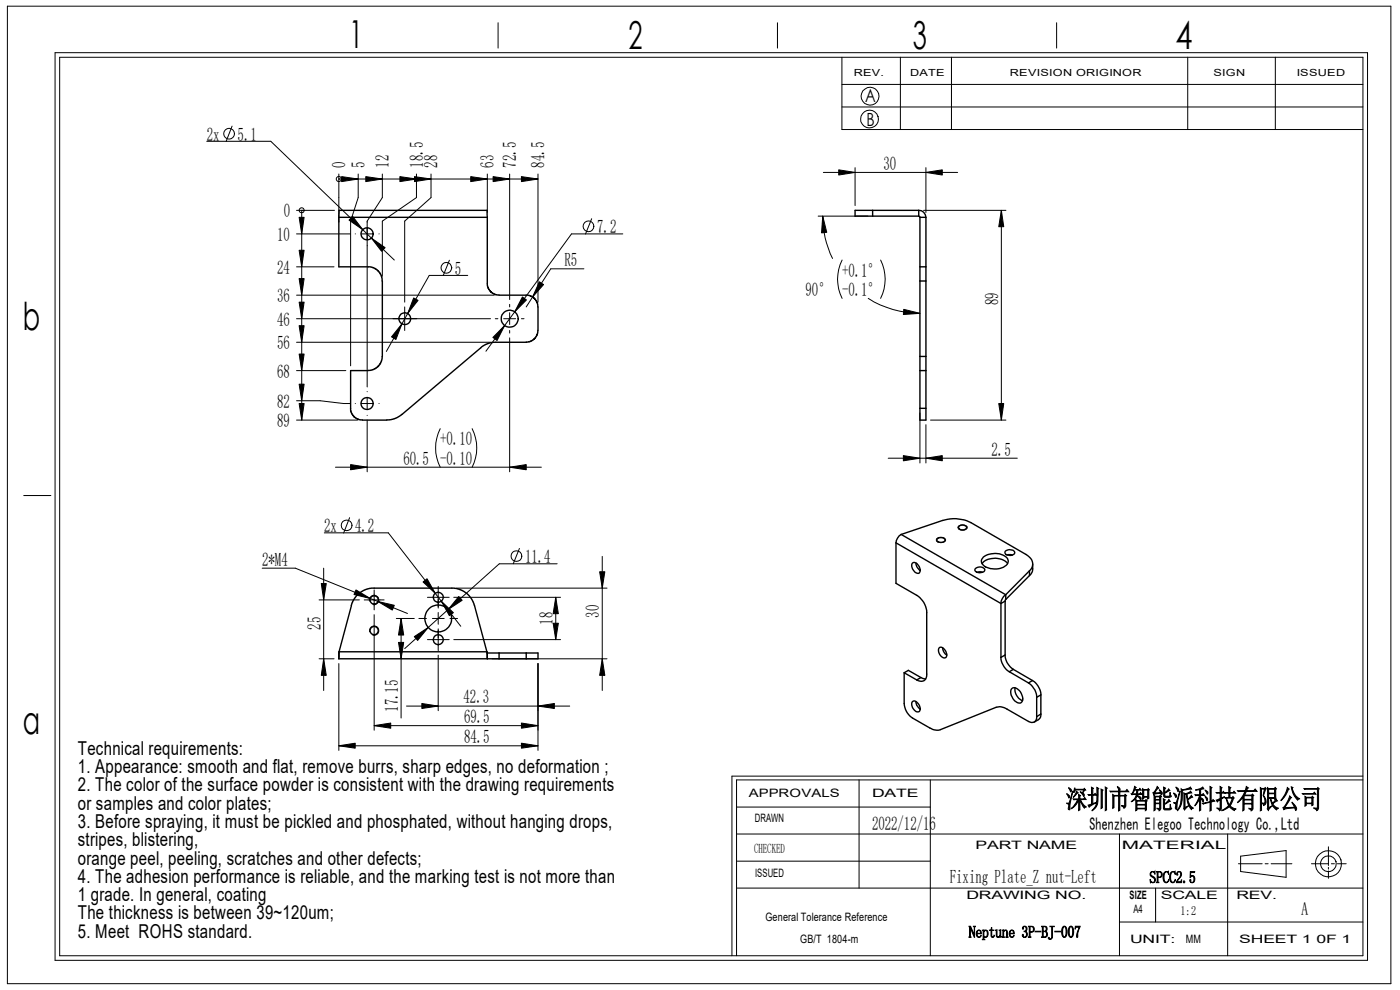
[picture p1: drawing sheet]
<svg xmlns="http://www.w3.org/2000/svg" width="297mm" height="210mm" viewBox="0 0 297 210" stroke-linecap="round" stroke-linejoin="round" font-family="sans-serif">
<g fill="none" stroke="#000" stroke-width=".21">
<path d="M1.6 1.3h293.5v207.4h-293.5zM11.7 11.2h278.4v192.5h-278.4zM12.7 12.1h276.4v190.6h-276.4zM105.7 4.8v5.4M164.9 4.8v5.4M178.6 17.9h110.5M178.6 12.1v15.4h110.5M191 12.1v15.4M201.8 12.1v15.4M224.2 4.8v5.4M252 12.1v15.4M270.6 12.1v15.4"/>
<path d="M43.9 30h13.5l26.3 25.2M49.2 26.8l-1.2 3.2M71.9 38h.1M71.9 36.9v10.2M71.9 38h42.2M72.5 37.5l3.5 .5-3.5 .5zM76 36.9v5l-1.6 5v30.7M77.6 37.5l3.5 .5-3.5 .5zM81.1 36.9v5l-3.2 5v35.2M84.8 37.5l3.5 .5-3.5 .5zM87.9 37.5l3.5 .5-3.5 .5zM88.3 36.9v5l-7.2 5v11.7"/>
<path d="M91.4 36.9v5l-5.5 5v17.2M99.9 37.5l3.5 .5-3.5 .5zM103.4 36.9v8.2M104.6 37.5l3.5 .5-3.5 .5zM108.1 36.9v26.6M110.6 37.5l3.5 .5-3.5 .5zM114.1 36.9v27.2M174.7 36.6h28.5M177.9 36l3.5 .6-3.5 .5zM178.6 22.7h110.5M181.4 35.6v8M196.4 36.6l3.5-.6v1.1z"/>
<path d="M196.4 35.6v9.5M62.9 44.6h8.1M62.9 49.6h11.4M62.9 56.6h8M63.5 46.1h1l-.5 3.5zM63.5 53.1h1l-.5 3.5zM63.5 59.1h1l-.5 3.5zM64 44.6h.1M64 44.6v44.5M74.8 45.9l2.2 2.8-3-2zM75.4 49.6h.1M76.6 49.6h2.5"/>
<path d="M77.9 52.1h.1M78.8 50.5l2.9 2-.8 .8zM80.4 49.6h.1M95.3 55.2l-1.3 3.3M99.2 58.4h-8.1l-9.1 16.1M114.4 59.8l.9 .6-2.3 2.6zM123.9 57h-7.1l-5.2 8.1M125.5 46.4l-1.3 3.3M132.1 49.6h-10.9l-18.1 24.9M173.6 45.8h10.5M174.5 45.8l.9 3.5-1.1 .1zM174.5 45.8a19.8 19.8 0 0 0 2.1 9"/>
<path d="M178.6 55.2a9 9 0 0 0 0 8.1M186.8 55.2a9 9 0 0 1 0 8.1M195.9 44.6h17.5M212.4 44.6l.5 3.5h-1zM212.4 44.6v44.5M62.9 62.6h42M62.9 67.6h41.2M62.9 72.6h41.3M62.9 78.6h10.5M63.5 64.1h1l-.5 3.5zM63.5 69.1h1l-.5 3.5zM63.5 75.1h1l-.5 3.5z"/>
<path d="M85.3 68.7l-1.3 3.3-.9-.5zM85.9 65.1v5M87.8 63.2l.9 .5-2.2 2.8zM105.1 67.6h.5M106.8 67.6h2.6M107.1 69l-1.6 3.2-.9-.6zM108.1 64.6v.5M108.1 66.3v2.5M108.1 70.1v.6M108.1 71.7v28.4M110.6 67.6h.6M110.8 63l.9 .6-2.5 2.6z"/>
<path d="M184.2 63.3a20.3 20.3 0 0 0 11 3.2M191.7 65.6l3.5 .9-3.6 .2zM62.9 85h5l5 .6h1.4M62.9 89.1h13M63.5 81.5h1l-.5 3.5zM63.5 85.6h1l-.5 3.5zM71.2 99.1h43.7M74.4 98.6l3.5 .5-3.5 .6zM75.4 85.6h.1M76.6 85.6h2.5M77.9 83.1h.1M77.9 84.3v2.6"/>
<path d="M77.9 88.1h.1M77.9 89.1v11M80.4 85.6h.1M93.4 90.9a9.1 9.1 0 0 0 0 8.2M100.2 90.9a9.1 9.1 0 0 1 0 8.2M108.1 99.1l3.5-.5v1.1zM188.4 97.2h27.4M191.6 96.6l3.6 .6-3.6 .5zM195.2 87.6v10.6M196.4 97.2l3.5-.6v1.1zM196.4 90.1v8.1M197.4 89.1h16"/>
<path d="M211.9 85.6h1l-.5 3.5zM5 105.1h5.8M68.8 113h13.6l15.3 19.8M74.2 109.8l-1.3 3.3M110.2 116.3l-1.3 3.3M118.2 119.6h-12.3l-20 18M127.8 118v28.5M198.7 114.3a1.23 1.23 0 0 1 1.9 .3 1.17 1.17 0 0 1-2 0zM203.3 111.7a1.26 1.26 0 0 1 1.9 .2 1.13 1.13 0 0 1-2 0zM55.6 120.5h7.1l23.7 9.6M67.7 127.3h8.5M67.7 139.7h3.2"/>
<path d="M68.2 123.8h1l-.5 3.5zM68.7 139.7l.5 3.6h-1zM68.7 120.5v26M75.5 125.1l3.1 1.9-3.5-.9zM77.3 127.3h4.2M78.4 127.5a.99 .99 0 0 1 .9-1.2 .99 .99 0 0 1 1.1 1 .99 .99 0 0 1-1.3 .9M78.4 134a1.01 1.01 0 0 1 .9-1.2 1.01 1.01 0 0 1 1.1 1.1 1.01 1.01 0 0 1-1.3 .8M79.4 125.1v4.3M79.4 130.4v24.5M80.2 127.6l3.5 .8-.5 1zM84.1 131.2h3.8M84.5 136.3h1.1l-.5 3.4z"/>
<path d="M85.1 131.2l.5 3.5h-1.1zM85.1 131.2v21.1M87.9 135l2.9-1.9-2.2 2.7zM88.9 131.2h1.6M89.7 123.4l.9-.6 1.7 3.1zM90.7 126.7h4.6M90.7 135.7h4.6M91.7 131.2h2.5M93 124.4v4.6M93 129.9v2.5M93 133.4v4.6M93 139v11.7"/>
<path d="M93.6 127.5l2.6 2.5-.9 .6zM95.5 131.2h1.6M96.3 126.7h22.6M96.3 135.7h22.6M96.9 124.8h31.9M97.3 126.5l.7 .8-2.9 2zM104.4 139.7h24.4M117.3 132.2h1.1l-.5 3.5zM117.9 126.7l.5 3.5h-1.1zM117.9 126.7v9M127.2 121.3h1.1l-.5 3.5zM127.8 139.7l.5 3.6h-1.1z"/>
<path d="M71.9 158.2l3.5-.6v1.1zM71.9 140.8v18.4M71.9 158.2h42.2M79.4 153.9l3.5-.5v1.1zM79.4 153.9h34.7M86.2 149.8h34.7M89.5 149.2l3.5 .6-3.5 .5zM110.6 157.6l3.5 .6-3.5 .5zM110.6 153.4l3.5 .5-3.5 .6zM114.1 149.8l3.5-.6v1.1zM114.1 140.8v18.4M156.3 171.2h41.1"/>
<path d="M156.3 176.9h132.8M182.2 165.4v23M197.4 165.4v37.3M237.5 176.9v25.8M260.4 176.9v25.8M281.8 179.6v4M289.1 164.6h-133.8v38.1M289.1 165.4h-132.8v37.3M156.3 182.7h41.1M156.3 188.4h132.8M237.5 195.6h51.6M245.2 188.4v7.2"/>
<path d="M262.7 183.2h5.1M263.2 181.6l9.6-1.2v5.7l-9.6-1.2zM268.4 183.2h.6M269.7 183.2h4.4M278.2 183.2h3.6M281.8 184v.4M281.8 184.7v1.6M282.4 183.2h.7M283.7 183.2h1.9"/>
<circle cx="48.6" cy="28.4" r="1.14"/>
<circle cx="71.9" cy="38" r=".55"/>
<circle cx="184.5" cy="25.3" r="1.89"/>
<circle cx="184.6" cy="20.4" r="1.88"/>
<circle cx="64" cy="44.6" r=".53"/>
<circle cx="94.7" cy="56.8" r="1.14"/>
<circle cx="124.8" cy="48" r="1.14"/>
<circle cx="73.5" cy="111.5" r="1.14"/>
<circle cx="109.6" cy="118" r="1.14"/>
<circle cx="281.8" cy="183.2" r="1.68"/>
<circle cx="281.8" cy="183.2" r="2.78"/>
</g>
<g fill="none" stroke="#000" stroke-width=".3">
<path d="M71.9 46.1v-1.5h31.4l.1 1.5M71.9 46.1v10.5h6.9l.7 .3 .8 .7 .5 .7 .3 .8v17l-.4 .9-.6 .9-1 .5-1 .2M71.9 46.1h31.5M103.4 46.1v14.4l.1 .5 .7 1 1 .5 6.9 .1 1.2 .6 .5 .6 .3 .8v5.5M185.1 44.6h-3.7v1.2h3.7M185.1 44.6h9.8M185.1 44.6v1.2M185.1 45.8h9.8M194.9 44.6a1.52 1.52 0 0 1 1.5 1.5M194.9 45.8l.3 .3M194.9 44.6v1.2M195.2 56.6v3"/>
<path d="M195.2 46.1h1.2M195.2 56.6h1.2M195.2 46.1v10.5M195.2 59.6v16M195.2 59.6h1.2M196.4 56.6v3M196.4 46.1v10.5M196.4 59.6v16M78.1 78.6h-3.7v8.6l.4 .9 .6 .5 .8 .4 .7 .1M114.1 70.1l-.1 .9-.5 .8-1.2 .7-7.7 .1-.8 .2-1.3 .6-17.2 14.5-.9 .6-1.8 .6h-5.7M195.2 75.6v3M195.2 78.6h1.2"/>
<path d="M195.2 78.6v8M195.2 75.6h1.2M196.4 75.6v3M196.4 78.6v8M195.2 86.6v2.5h1.2v-2.5M195.2 86.6h1.2M190.1 115.1v8.6l4.4 2.6a4.4 4.4 0 0 1 2.1 3.7v13a1.28 1.28 0 0 1-.6 1.4 1.28 1.28 0 0 1-1.5-.2M190.1 115.1l22.2 12.9M191.2 113.4a2.34 2.34 0 0 0-1.1 1.7M191.2 113.4l8.7-3a7.9 7.9 0 0 1 6.1 .5l11.6 6.7a2.07 2.07 0 0 1 .8 3.5M191.2 113.4l22.2 12.8M193.6 119.4a1.31 1.31 0 0 1 1.6 1.3 .64 .64 0 0 1-.2 .9 .64 .64 0 0 1-.9-.2 1.66 1.66 0 0 1-.5-2z"/>
<path d="M194.3 119.4l.2 .8 .7 .8M198.8 114.4a1.05 1.05 0 0 1 1.7 .2 1.02 1.02 0 0 1-1.7-.1zM203.5 111.6a.99 .99 0 0 1 1.6 .4 .93 .93 0 0 1-1 .4 .93 .93 0 0 1-.7-.6zM208.3 119.5a3.8 3.8 0 0 1 5.4 0M208.6 118.2a4 4 0 0 1 5.1 .3 1.33 1.33 0 0 1-.8 1.8 4.1 4.1 0 0 1-4.5-.7l-.2-.7zM213.3 116.9a1.42 1.42 0 0 1 2 .2 1.13 1.13 0 0 1-1.8 .5l-.3-.2zM213.7 117.7h1.1M219.1 119.6l-.1 1.6-.6 .9M71.9 139.7h31.5M71.9 138.3v1.4M71.9 138.3h31.4M74.5 128.4l.7-1.4 .9-1.1 1.3-.8 1-.3h18l1.2 .3 1.5 .8 1.3 1.7 2.9 10.7"/>
<path d="M74.5 128.5l-2.6 9.8M103.3 138.3l.1 1.4M103.3 138.3l.1 .2M103.4 139.7h2.5M103.4 138.5h2.5M103.4 138.5v1.2M105.9 139.7h5.7M105.9 138.5v1.2M105.9 138.5h5.7M111.6 138.5h2.5v1.2h-2.5M111.6 138.5v1.2M199.2 137.5a1 1 0 0 1 1.5 .7 .83 .83 0 0 1-.4 1.4 1.64 1.64 0 0 1-1.1-2.1z"/>
<path d="M200 137.4a1.91 1.91 0 0 0 .8 1.5M206.9 120.6a1.24 1.24 0 0 1 2 .3 1.26 1.26 0 0 1-2.1 0zM207.3 121.4l.5-.1 .6 .1M212.3 139.4a3.8 3.8 0 0 0 1.8 3.1M212.3 128v11.4M213.2 138.9a3.6 3.6 0 0 0 1.8 3.1M213.2 127.5l-.9 .5M213.2 138.9l-.9 .5M213.2 127.5v11.4M213.4 126.2a2.4 2.4 0 0 0-1.1 1.8M213.4 127.2l-.2 .3M213.4 126.2v1"/>
<path d="M218.4 121.1l-5 5.1M218.4 121.1v1M218.4 122.1l-5 5.1M191.8 142.7v6.5a4 4 0 0 0 1.8 3.1l3.7 2.1a2.76 2.76 0 0 0 2.2 .4l11.8-4.8a2.66 2.66 0 0 1 2.3 .4l4.6 2.6a1.07 1.07 0 0 0 1.2 .1 1.07 1.07 0 0 0 .5-1.1M191.8 142.7l2.7 1.5M191.8 142.7l.9-.5 2.7 1.5M193.6 148.8a1.17 1.17 0 0 1 1.5 1.1 .67 .67 0 0 1 .1 .8 .67 .67 0 0 1-.9 .2 1.68 1.68 0 0 1-.7-2.1zM194.3 148.8a1.84 1.84 0 0 0 .9 1.6M195.4 143.7l.9 .3M195.4 143.7l-.9 .5M214.1 142.5l4.1 2.4M214.5 146.2a1.07 1.07 0 0 1 1.7 .3 1.91 1.91 0 0 1 .4 2.6 1.9 1.9 0 0 1-2.1-1.6l-.1-.6z"/>
<path d="M215 142l-.9 .5M215 142l4 2.4M215.3 145.9a2.63 2.63 0 0 0 1.6 2.7M218.2 144.9a4.1 4.1 0 0 1 1.7 3M219 144.4a3.8 3.8 0 0 1 1.8 3M219 144.4l-.8 .5M219.9 147.9v4.1M220.8 151.5a1.19 1.19 0 0 1-.5 1.2l-.9 .5M220.8 147.4l-.9 .5M220.8 151.5l-.9 .5M220.8 147.4v4.1"/>
<circle cx="77.9" cy="49.6" r="1.27"/>
<circle cx="85.9" cy="67.6" r="1.24"/>
<circle cx="108.1" cy="67.6" r="1.81"/>
<circle cx="77.9" cy="85.6" r="1.28"/>
<circle cx="79.4" cy="127.3" r=".88"/>
<circle cx="79.4" cy="133.8" r=".86"/>
<circle cx="93" cy="131.2" r="2.84"/>
<circle cx="93" cy="135.7" r="1.06"/>
<circle cx="93" cy="126.7" r="1.05"/>
</g>
<g fill="#000">
<path d="M72.5 37.5l3.5 .5-3.5 .5zM77.6 37.5l3.5 .5-3.5 .5zM84.8 37.5l3.5 .5-3.5 .5zM87.9 37.5l3.5 .5-3.5 .5zM99.9 37.5l3.5 .5-3.5 .5zM104.6 37.5l3.5 .5-3.5 .5zM110.6 37.5l3.5 .5-3.5 .5zM177.9 36l3.5 .6-3.5 .5zM196.4 36.6l3.5-.6v1.1zM63.5 46.1h1l-.5 3.5zM63.5 53.1h1l-.5 3.5zM74.8 45.9l2.2 2.8-3-2z"/>
<path d="M78.8 50.5l2.9 2-.8 .8zM174.5 45.8l.9 3.5-1.1 .1zM212.4 44.6l.5 3.5h-1zM63.5 59.1h1l-.5 3.5zM63.5 64.1h1l-.5 3.5zM63.5 69.1h1l-.5 3.5zM63.5 75.1h1l-.5 3.5zM85.3 68.7l-1.3 3.3-.9-.5zM87.8 63.2l.9 .5-2.2 2.8zM107.1 69l-1.6 3.2-.9-.6zM110.8 63l.9 .6-2.5 2.6zM114.4 59.8l.9 .6-2.3 2.6z"/>
<path d="M191.7 65.6l3.5 .9-3.6 .2zM63.5 81.5h1l-.5 3.5zM63.5 85.6h1l-.5 3.5zM74.4 98.6l3.5 .5-3.5 .6zM108.1 99.1l3.5-.5v1.1zM191.6 96.6l3.6 .6-3.6 .5zM196.4 97.2l3.5-.6v1.1zM211.9 85.6h1l-.5 3.5zM68.2 123.8h1l-.5 3.5zM68.7 139.7l.5 3.6h-1zM75.5 125.1l3.1 1.9-3.5-.9zM80.2 127.6l3.5 .8-.5 1z"/>
<path d="M85.1 131.2l.5 3.5h-1.1zM84.5 136.3h1.1l-.5 3.4zM87.9 135l2.9-1.9-2.2 2.7zM89.7 123.4l.9-.6 1.7 3.1zM93.6 127.5l2.6 2.5-.9 .6zM97.3 126.5l.7 .8-2.9 2zM117.3 132.2h1.1l-.5 3.5zM117.9 126.7l.5 3.5h-1.1zM127.2 121.3h1.1l-.5 3.5zM127.8 139.7l.5 3.6h-1.1zM71.9 158.2l3.5-.6v1.1zM79.4 153.9l3.5-.5v1.1z"/>
<path d="M89.5 149.2l3.5 .6-3.5 .5zM110.6 157.6l3.5 .6-3.5 .5zM114.1 149.8l3.5-.6v1.1zM110.6 153.4l3.5 .5-3.5 .6z"/>
</g>
<g font-size="8.2">
<text x="74.1" y="10.2">1</text>
<text x="133.3" y="10.4">2</text>
<text x="193.7" y="10.5">3</text>
<text x="249.4" y="10.5">4</text>
<text x="4.8" y="70">b</text>
<text x="4.9" y="155.7">a</text>
</g>
<text font-size="5.6" x="226.1" y="171.4">深圳市智能派科技有限公司</text>
<g font-size="4.1">
<text x="16.5" y="160.1">Technical requirements:</text>
<text x="16.5" y="164">1. Appearance: smooth and flat, remove burrs, sharp edges, no deformation ;</text>
<text x="16.5" y="167.9">2. The color of the surface powder is consistent with the drawing requirements</text>
<text x="16.5" y="171.8">or samples and color plates;</text>
<text x="16.5" y="175.6">3. Before spraying, it must be pickled and phosphated, without hanging drops,</text>
<text x="16.5" y="179.5">stripes, blistering,</text>
<text x="16.5" y="183.4">orange peel, peeling, scratches and other defects;</text>
<text x="16.5" y="187.3">4. The adhesion performance is reliable, and the marking test is not more than</text>
<text x="16.5" y="191.1">1 grade. In general, coating</text>
<text x="16.5" y="195">The thickness is between 39~120um;</text>
<text x="16.5" y="198.9">5. Meet ROHS standard.</text>
</g>
<g font-size="4">
<text x="43.9" y="29.8">2x</text>
<text x="50.4" y="29.8">5.1</text>
<text x="73.3" y="35.6" transform="rotate(-90 73.3 35.6)">0</text>
<text x="77.4" y="35.6" transform="rotate(-90 77.4 35.6)">5</text>
<text x="82.5" y="35.6" transform="rotate(-90 82.5 35.6)">12</text>
<text x="89.7" y="35.6" transform="rotate(-90 89.7 35.6)">18.5</text>
<text x="92.8" y="35.6" transform="rotate(-90 92.8 35.6)">28</text>
<text x="104.8" y="35.6" transform="rotate(-90 104.8 35.6)">63</text>
<text x="109.5" y="35.6" transform="rotate(-90 109.5 35.6)">72.5</text>
<text x="115.5" y="35.6" transform="rotate(-90 115.5 35.6)">84.5</text>
<text x="187.4" y="36">30</text>
<text x="60.2" y="46.1">0</text>
<text x="58.8" y="51.1">10</text>
<text x="126.7" y="49.5">7.2</text>
<text x="58.8" y="58.1">24</text>
<text x="96.5" y="58.3">5</text>
<text x="119.8" y="56.5">R5</text>
<text x="178.6" y="58.7">+0.1°</text>
<text x="58.8" y="64.1">36</text>
<text x="170.9" y="62.7">90° -0.1°</text>
<text x="211.8" y="64.8" transform="rotate(-90 211.8 64.8)">89</text>
<text x="58.8" y="69.1">46</text>
<text x="58.8" y="74.1">56</text>
<text x="58.8" y="80.1">68</text>
<text x="58.8" y="86.5">82</text>
<text x="58.8" y="90.6">89</text>
<text x="93.4" y="94.5">+0.10</text>
<text x="85.6" y="98.6">60.5 -0.10</text>
<text x="210.4" y="96.6">2.5</text>
<text x="68.8" y="112.9">2x</text>
<text x="75.4" y="112.9">4.2</text>
<text x="55.6" y="120">2*M4</text>
<text x="111.4" y="119.5">11.4</text>
<text x="127.1" y="131.1" transform="rotate(-90 127.1 131.1)">30</text>
<text x="68" y="133.6" transform="rotate(-90 68 133.6)">25</text>
<text x="117.3" y="132.5" transform="rotate(-90 117.3 132.5)">18</text>
<text x="98.3" y="149.2">42.3</text>
<text x="84.5" y="151" transform="rotate(-90 84.5 151)">17.15</text>
<text x="98.5" y="153.4">69.5</text>
<text x="98.5" y="157.6">84.5</text>
<text x="185" y="176">2022/12/16</text>
<text x="201.5" y="187.3">Fixing Plate_Z nut-Left</text>
</g>
<g font-size="3.9">
<text x="183.6" y="21.6">A</text>
<text x="183.8" y="26.6">B</text>
<text x="231.1" y="176">Shenzhen Elegoo Technology Co.,Ltd</text>
<text x="276.1" y="194.1">A</text>
</g>
<g font-size="3.5">
<text x="243.8" y="187.3">SPCC2.5</text>
<text x="205.5" y="198.9">Neptune 3P-BJ-007</text>
</g>
<g font-size="2.8">
<text x="160" y="181">CHECKED</text>
<text x="250.4" y="194.2">1:2</text>
</g>
<g font-size="2.5">
<text x="158.8" y="169.2">APPROVALS</text>
<text x="185" y="169.2">DATE</text>
<text x="160.1" y="174.3">DRAWN</text>
<text x="160.2" y="186">ISSUED</text>
<text x="207" y="180.1">PART NAME</text>
<text x="238" y="180.1">MATERIAL</text>
<text x="205" y="190.7">DRAWING NO.</text>
<text x="239.6" y="190.7">SIZE</text>
<text x="246.3" y="190.7">SCALE</text>
<text x="262.3" y="190.7">REV.</text>
<text x="162.4" y="195.3">General Tolerance Reference</text>
<text x="240.5" y="193.8">A4</text>
<text x="169.8" y="199.9">GB/T 1804-m</text>
<text x="239.7" y="199.9">UNIT:</text>
<text x="251.5" y="199.9">MM</text>
<text x="262.9" y="199.9">SHEET 1</text>
<text x="279.3" y="199.9">0F 1</text>
</g>
<g font-size="2.1">
<text x="181.1" y="16.1">REV.</text>
<text x="193.1" y="16.1">DATE</text>
<text x="214.2" y="16.1">REVISION ORIGINOR</text>
<text x="257.4" y="16.1">SIGN</text>
<text x="275.1" y="16.1">ISSUED</text>
</g>
</svg>
